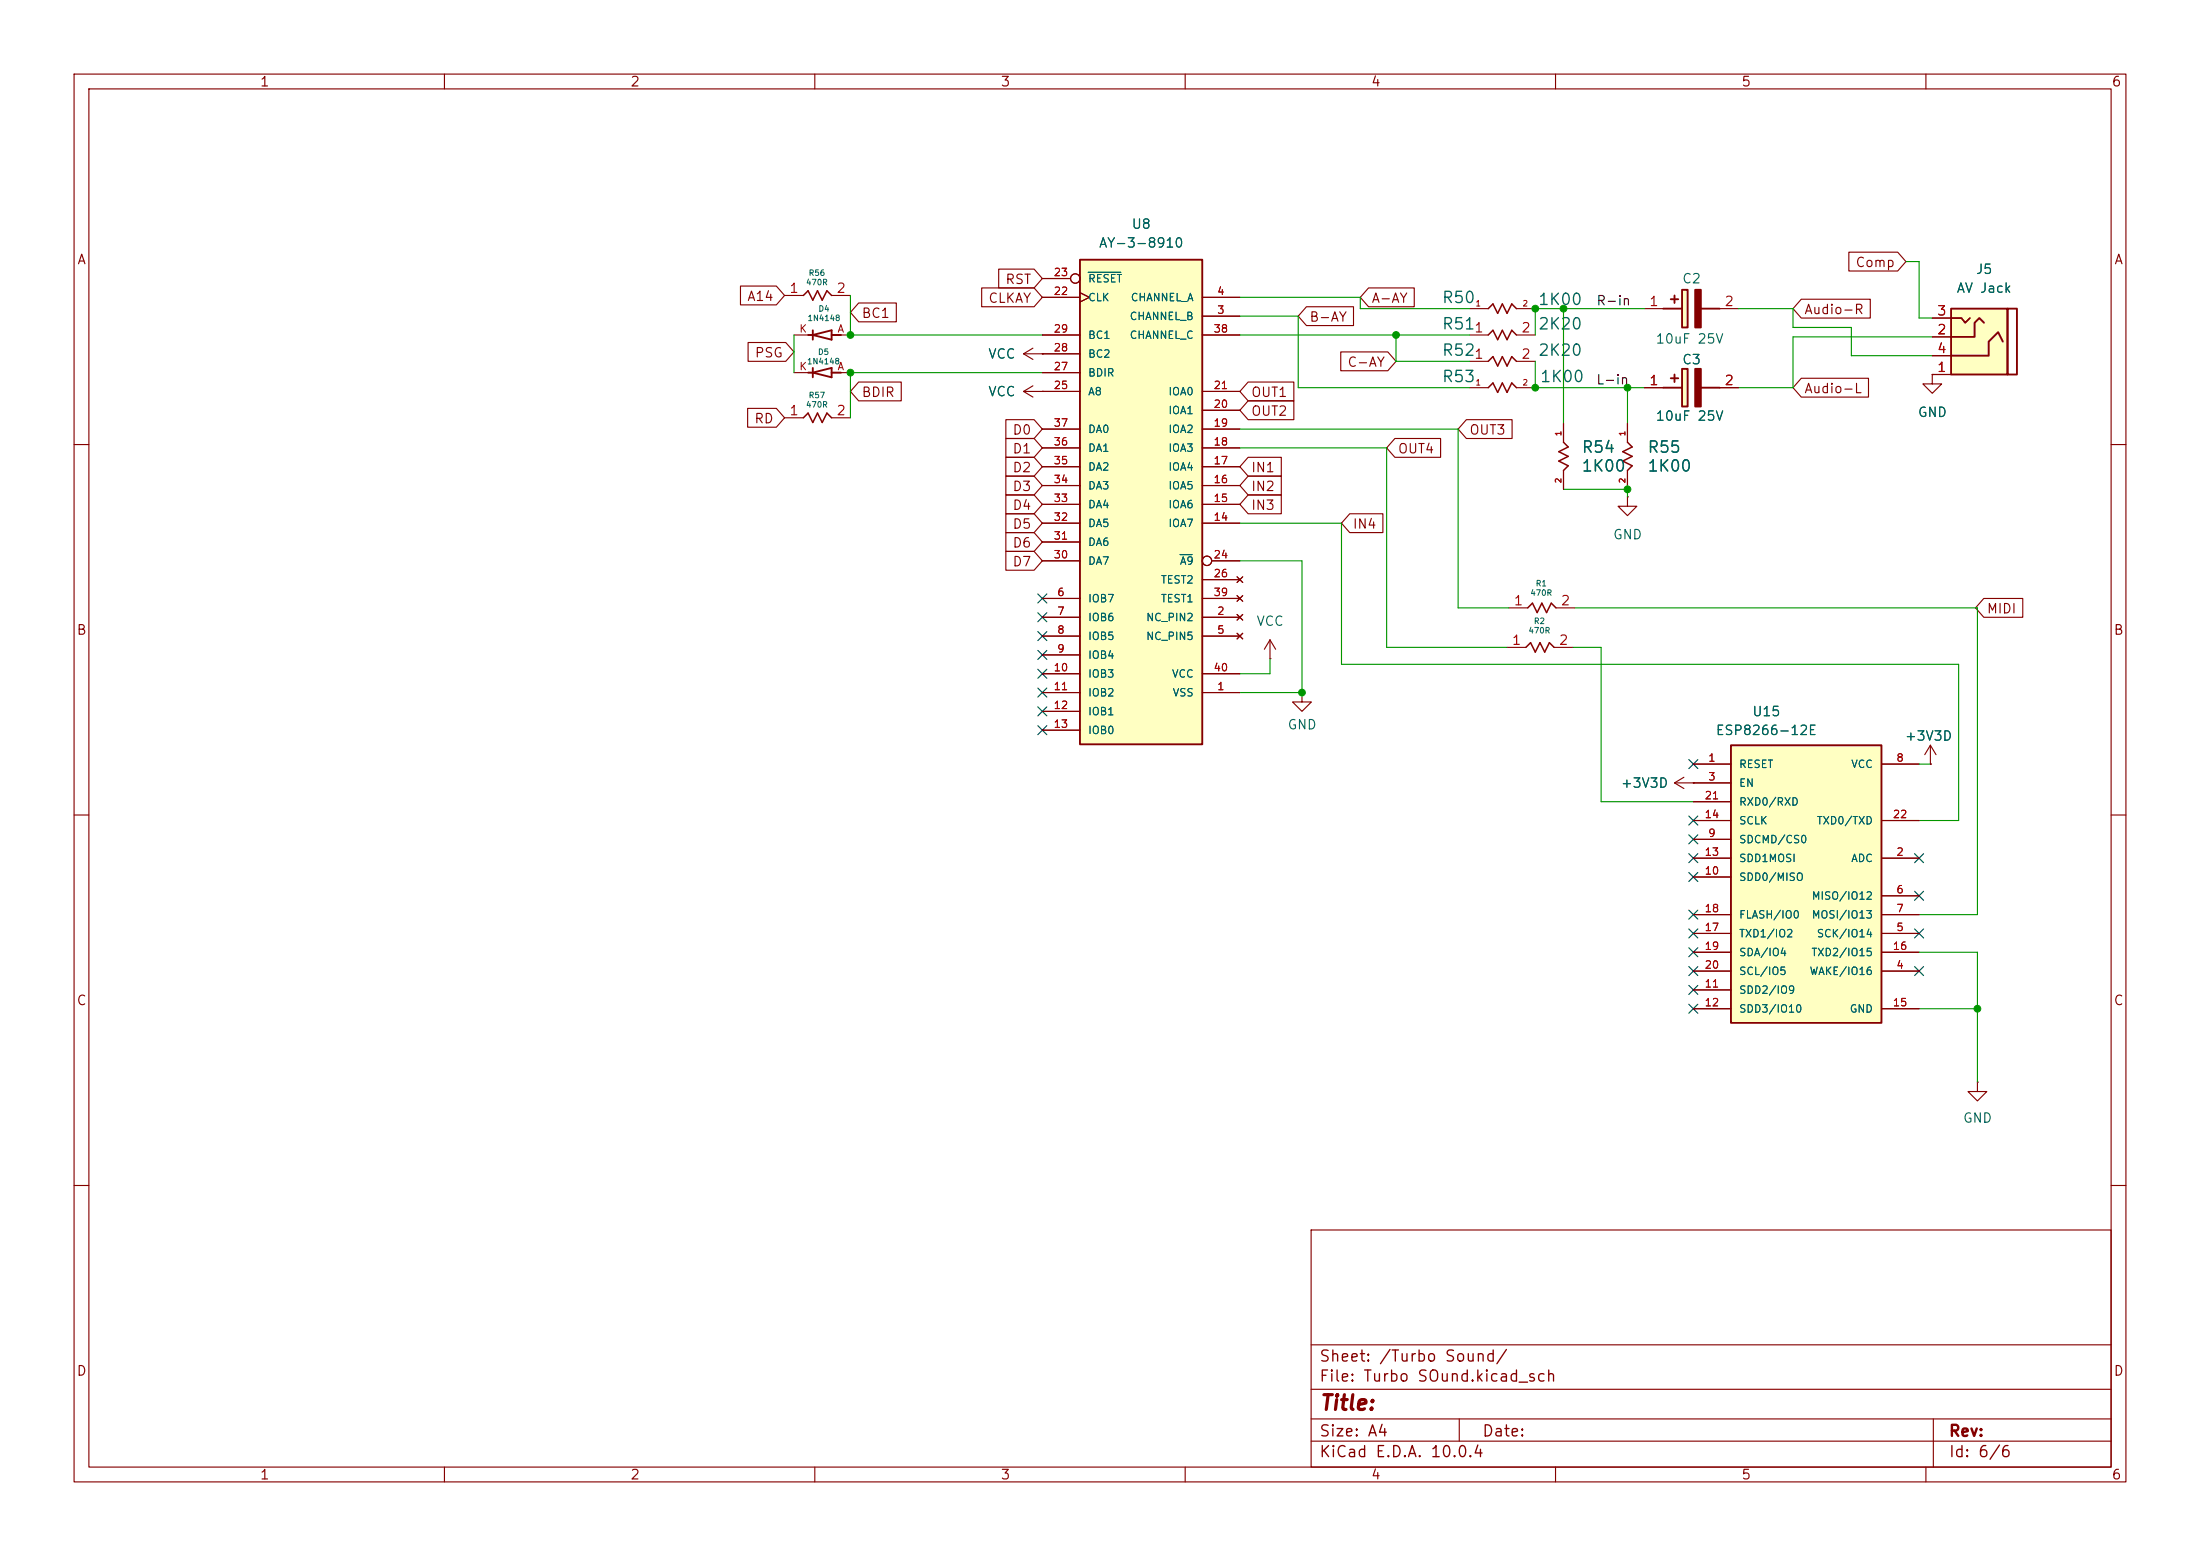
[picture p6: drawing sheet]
<svg xmlns="http://www.w3.org/2000/svg" width="297mm" height="210mm" viewBox="0 0 297 210" stroke-linecap="round" stroke-linejoin="round" font-family="sans-serif">
<g fill="none" stroke="#840000" stroke-width=".15">
<path d="M10 10h277v190h-277zM12 12h273v186h-273zM60 10v2M110 10v2M160 10v2M210 10v2M260 10v2M10 60h2M285 60h2M203.7 82h2.5M210.1 82h2.5M10 110h2"/>
<path d="M285 110h2M10 160h2M177 166h108v32h-108zM285 160h2M60 198v2M110 198v2M160 198v2M177 194.5h108M177 191.5h108M177 187.5h108M177 181.5h108M197 191.5v3"/>
<path d="M210 198v2M260 198v2M261 191.5v6.5"/>
</g>
<path d="M206.2 82l.7-.6 .6 1.3 .7-1.3 .6 1.3 .6-1.3 .7 .6" fill="none" stroke="#840000" stroke-width=".2"/>
<path d="M227.1 39.1h.7v5.1h-.7z" fill="#ffffc2"/>
<path d="M226.1 39.9v1M227.1 39.1h.7v5.1h-.7zM224.5 41.7h2.6M225.6 40.4h1M229.6 41.7h2.6" fill="none" stroke="#840000" stroke-width=".25"/>
<path d="M228.9 39.1h.7v5.1h-.7z" fill="#840000" stroke="#840000" stroke-width=".25"/>
<g fill="none" stroke="#840000" stroke-width=".15">
<path d="M105.9 39.9h2.6M112.3 39.9h2.5M105.9 56.4h2.6M112.3 56.4h2.5M211.1 57.2v2.5M222 41.7h2.5M232.2 41.7h2.5M260.9 50.5v1.3h1.2l-1.2 1.3-1.3-1.3h1.3M260.9 50.5h.1M211.1 63.5v2.5M171.4 88.9h.1M171.4 86.4l-.7 1.2"/>
<path d="M171.4 86.4l.8 1.2M171.4 86.4v2.5"/>
</g>
<path d="M108.5 39.9l.6-.7 .6 1.3 .7-1.3 .6 1.3 .6-1.3 .7 .7M108.5 56.4l.6-.6 .6 1.2 .7-1.2 .6 1.2 .6-1.2 .7 .6M211.1 59.7l.6 .6-1.3 .7 1.3 .6-1.3 .6 1.3 .7-.6 .6" fill="none" stroke="#840000" stroke-width=".2"/>
<path d="M227.1 49.8h.7v5.1h-.7z" fill="#ffffc2"/>
<path d="M224.5 52.3h2.6M225.6 51.1h1M226.1 50.5v1.1M227.1 49.8h.7v5.1h-.7zM229.6 52.3h2.6" fill="none" stroke="#840000" stroke-width=".25"/>
<path d="M228.9 49.8h.7v5.1h-.7z" fill="#840000" stroke="#840000" stroke-width=".25"/>
<path d="M222 52.3h2.5M232.2 52.3h2.5M219.7 67.1v1.2h1.3l-1.3 1.3-1.3-1.3h1.3M219.7 67.1h.1" fill="none" stroke="#840000" stroke-width=".15"/>
<path d="M263.4 41.7h7.6v8.8h-7.6z" fill="#ffffc2"/>
<g fill="none" stroke="#840000" stroke-width=".25">
<path d="M109.1 45.2h.6M109.1 50.3h.6M109.7 45.2l2.6-.6v1.2zM109.7 50.3l2.6-.6v1.2zM109.7 44.6v1.2M109.7 49.7v1.2M112.3 45.2h1.2M112.3 50.3h1.2M263.4 41.7h7.6v8.8h-7.6zM263.5 42.9h1.3l.5 .7 .6-.7M267.8 43.6l-.6-.7-.6 .7v1.9h-3.2M270.4 46.1l-.7-1.3-1.2 1.3v1.9h-5.1"/>
<path d="M271 41.7h1.3v8.8h-1.3z"/>
</g>
<g fill="none" stroke="#840000" stroke-width=".15">
<path d="M107.2 45.2h2.5M107.2 50.3h2.5M112.3 45.2h2.5M112.3 50.3h2.5M138.2 47.8l1.2 .7M138.2 47.8h2.5M138.2 52.8l1.2 .8M138.2 52.8h2.5M139.4 47l-1.2 .8M139.4 52.1l-1.2 .7M140.7 47.8h.1M140.7 52.8h.1"/>
<path d="M198.4 45.2h2.5M198.4 48.8h2.5M198.4 52.3h2.5M198.4 41.7h2.5M204.7 45.2h2.6M204.7 48.8h2.6M204.7 52.3h2.6M204.7 41.7h2.6M219.7 57.2v2.5M260.9 50.5h2.5M260.9 45.5h2.5M260.9 42.9h2.5"/>
<path d="M260.9 48h2.5M219.7 63.5v2.5M203.5 87.4h2.5M209.8 87.4h2.5M260.6 103.1h.1M260.6 100.6l-.8 1.3M260.6 100.6l.8 1.3M260.6 100.6v2.5"/>
</g>
<path d="M200.9 45.2l.6-.6 .7 1.2 .6-1.2 .7 1.2 .6-1.2 .6 .6M200.9 48.8l.6-.7 .7 1.3 .6-1.3 .7 1.3 .6-1.3 .6 .7M200.9 52.3l.6-.6 .7 1.3 .6-1.3 .7 1.3 .6-1.3 .6 .6M200.9 41.7l.6-.7 .7 1.3 .6-1.3 .7 1.3 .6-1.3 .6 .7M219.7 59.7l.6 .6-1.2 .7 1.2 .6-1.2 .6 1.2 .7-.6 .6M206 87.4l.6-.7 .7 1.3 .6-1.3 .6 1.3 .7-1.3 .6 .7" fill="none" stroke="#840000" stroke-width=".2"/>
<path d="M145.8 35.1h16.5v65.4h-16.5z" fill="#ffffc2"/>
<path d="M145.8 35.1h16.5v65.4h-16.5z" fill="none" stroke="#840000" stroke-width=".25"/>
<g fill="none" stroke="#840000" stroke-width=".15">
<path d="M140.7 37.6h3.8M145.8 39.5l1.3 .6-1.3 .7M140.7 40.1h5.1M140.7 57.9h5.1M140.7 52.8h5.1M140.7 45.2h5.1M140.7 50.3h5.1M140.7 47.8h5.1M162.3 42.7h5.1M162.3 40.1h5.1M162.3 57.9h5.1M162.3 55.4h5.1"/>
<path d="M162.3 52.8h5.1M162.3 45.2h5.1M140.7 70.6h5.1M140.7 68.1h5.1M140.7 65.5h5.1M140.7 63h5.1M140.7 60.5h5.1M140.7 75.7h5.1M140.7 73.2h5.1M162.3 70.6h5.1M162.3 68.1h5.1M162.3 65.5h5.1"/>
<path d="M162.3 63h5.1M162.3 60.5h5.1M162.3 78.2h5.1M163.6 75.7h3.8M167 77.9l.8 .7M167.8 77.9l-.8 .7M140.7 93.5h5.1M140.7 83.3h5.1M140.7 80.8h5.1M140.7 85.9h5.1M140.7 88.4h5.1M140.7 90.9h5.1"/>
<path d="M140.7 96h5.1M140.7 98.6h5.1M162.3 93.5h5.1M162.3 83.3h5.1M162.3 80.8h5.1M162.3 85.9h5.1M162.3 90.9h5.1M167 82.9l.8 .8M167 80.4l.8 .8M167 85.5l.8 .7M167.8 82.9l-.8 .8M167.8 80.4l-.8 .8"/>
<path d="M167.8 85.5l-.8 .7M175.8 93.5v1.2h1.2l-1.2 1.3-1.3-1.3h1.3M175.8 93.5h.1M267 146.1v1.2h1.2l-1.2 1.3-1.3-1.3h1.3M267 146.1h.1"/>
<circle cx="145.2" cy="37.6" r=".63"/>
<circle cx="162.9" cy="75.7" r=".63"/>
</g>
<path d="M146.9 36.8h4.4M159.3 74.9h1.6" fill="none" stroke="#006464" stroke-width=".15"/>
<path d="M233.7 100.6h20.3v37.4h-20.3z" fill="#ffffc2"/>
<path d="M233.7 100.6h20.3v37.4h-20.3z" fill="none" stroke="#840000" stroke-width=".25"/>
<g fill="none" stroke="#840000" stroke-width=".15">
<path d="M100 38.6h4.8l1.1 1.3-1.1 1.2h-4.8zM132.5 38.9h7.1l1.1 1.2-1.1 1.3h-7.1zM134.8 36.3h4.8l1.1 1.3-1.1 1.3h-4.8zM140.7 37.6h3.8M145.8 39.5l1.3 .6-1.3 .7M184.8 38.9h6.1v2.5h-6.1l-1.2-1.3zM249.6 34h6.6l1.1 1.3-1.1 1.3h-6.6zM100.9 55.1h3.9l1.1 1.3-1.1 1.3h-3.9zM101 46.2h5.1l1.1 1.3-1.1 1.3h-5.1zM115.9 40.9h5.1v2.5h-5.1l-1.1-1.2zM115.9 51.6h5.8v2.5h-5.8l-1.1-1.3zM135.8 59.2h3.8l1.1 1.3-1.1 1.2h-3.8z"/>
<path d="M135.8 56.6h3.8l1.1 1.3-1.1 1.3h-3.8zM140.7 47.8h.1M140.7 52.8h.1M140.7 40.1h5.1M140.7 57.9h5.1M140.7 52.8h5.1M140.7 45.2h5.1M140.7 50.3h5.1M140.7 47.8h5.1M162.3 42.7h5.1M162.3 40.1h5.1M162.3 57.9h5.1"/>
<path d="M162.3 55.4h5.1M162.3 52.8h5.1M162.3 45.2h5.1M168.5 51.6h6.2v2.5h-6.2l-1.1-1.3zM168.5 54.1h6.2v2.5h-6.2l-1.1-1.2zM176.4 41.4h6.3v2.5h-6.3l-1.1-1.2zM181 47.5h6.4l1.1 1.3-1.1 1.2h-6.4zM188.3 59.2h6.2v2.5h-6.2l-1.1-1.2zM198 56.6h6.1v2.6h-6.1l-1.2-1.3zM211.1 57.2v2.5M219.7 57.2v2.5M222 52.3h2.5"/>
<path d="M232.2 52.3h2.5M243.2 40.4h9.3v2.5h-9.3l-1.1-1.2zM243.2 51.1h9v2.5h-9l-1.1-1.3zM260.9 50.5h.1M260.9 50.5h2.5M260.9 45.5h2.5M260.9 42.9h2.5M260.9 48h2.5M135.8 64.3h3.8l1.1 1.2-1.1 1.3h-3.8zM135.8 61.7h3.8l1.1 1.3-1.1 1.3h-3.8zM135.8 66.8h3.8l1.1 1.3-1.1 1.2h-3.8zM135.8 71.9h3.8l1.1 1.3-1.1 1.2h-3.8z"/>
<path d="M135.8 69.3h3.8l1.1 1.3-1.1 1.3h-3.8zM135.8 74.4h3.8l1.1 1.3-1.1 1.3h-3.8zM140.7 70.6h5.1M140.7 68.1h5.1M140.7 65.5h5.1M140.7 63h5.1M140.7 60.5h5.1M140.7 75.7h5.1M140.7 73.2h5.1M162.3 70.6h5.1M162.3 68.1h5.1M162.3 65.5h5.1"/>
<path d="M162.3 63h5.1M162.3 60.5h5.1M162.3 78.2h5.1M163.6 75.7h3.8M167 77.9l.8 .7M167.8 77.9l-.8 .7M168.5 66.8h4.5v2.5h-4.5l-1.1-1.2zM168.5 61.7h4.5v2.6h-4.5l-1.1-1.3zM168.5 64.3h4.5v2.5h-4.5l-1.1-1.3zM182.2 69.3h4.5v2.6h-4.5l-1.1-1.3zM211.1 63.5v2.5M219.7 63.5v2.5"/>
<path d="M140.7 93.5h5.1M140.7 83.3h5.1M140.7 80.8h5.1M140.7 85.9h5.1M140.7 88.4h5.1M140.7 90.9h5.1M140.7 96h5.1M140.7 98.6h5.1M162.3 93.5h5.1M162.3 83.3h5.1M162.3 80.8h5.1M162.3 85.9h5.1"/>
<path d="M162.3 90.9h5.1M167 82.9l.8 .8M167 80.4l.8 .8M167 85.5l.8 .7M167.8 82.9l-.8 .8M167.8 80.4l-.8 .8M167.8 85.5l-.8 .7M267.8 80.8h5.3v2.5h-5.3l-1.1-1.3zM226.1 105.7h7.6M226.1 105.7l1.2 .7M227.3 104.9l-1.2 .8M228.6 105.7h.1"/>
<path d="M228.6 115.8h5.1M228.6 103.1h5.1M228.6 113.3h5.1M228.6 118.4h5.1M228.6 110.7h5.1M228.6 108.2h5.1M254 115.8h5.1M254 103.1h5.1M254 110.7h5.1M260.6 103.1h.1M228.6 131.1h5.1M228.6 123.4h5.1"/>
<path d="M228.6 133.6h5.1M228.6 136.1h5.1M228.6 128.5h5.1M228.6 126h5.1M254 131.1h5.1M254 120.9h5.1M254 123.4h5.1M254 136.1h5.1M254 128.5h5.1M254 126h5.1"/>
<circle cx="145.2" cy="37.6" r=".63"/>
<circle cx="162.9" cy="75.7" r=".63"/>
</g>
<g fill="none" stroke="#009600" stroke-width=".15">
<path d="M114.8 39.9v5.3h25.9M257.3 35.3h1.8v7.6h1.8M107.2 45.2v5.1M140.7 50.3h-25.9v6.1M167.4 40.1h16.2v1.6h14.8M167.4 57.9h29.4v24.1h6.9M167.4 42.7h7.9v9.6h23.1M167.4 45.2h31M188.5 45.2v3.6h9.9M207.3 48.8v3.5h14.7M211.1 41.4v15.8M219.7 52.3v4.9"/>
<path d="M222 41.7h-14.7v3.5M234.7 41.7h7.4v2.5h7.8v3.8h11M260.9 45.5h-18.8v6.8h-7.4M167.4 60.5h19.8v26.9h16.3M167.4 75.7h8.4v17.8h-8.4M167.4 70.6h13.7v19.1h83.3v21h-5.3M211.1 66h8.6v1.1M171.4 88.9v2h-4M212.3 87.4h3.9v20.8h12.4M212.6 82h54.4v41.4h-7.9M259.1 103.1h1.5M259.1 128.5h7.9v17.6"/>
<path d="M259.1 136.1h7.9"/>
</g>
<g fill="none" stroke="#000084" stroke-width=".15">
<path d="M140.1 85.2l1.2 1.3M140.1 95.4l1.2 1.2M140.1 87.8l1.2 1.2M140.1 92.9l1.2 1.2M140.1 97.9l1.2 1.3M140.1 90.3l1.2 1.2M140.1 80.2l1.2 1.2M140.1 82.7l1.2 1.2M141.3 85.2l-1.2 1.3M141.3 95.4l-1.2 1.2M141.3 87.8l-1.2 1.2M141.3 92.9l-1.2 1.2"/>
<path d="M141.3 97.9l-1.2 1.3M141.3 90.3l-1.2 1.2M141.3 80.2l-1.2 1.2M141.3 82.7l-1.2 1.2M228 112.7l1.2 1.2M228 110.1l1.2 1.3M228 117.8l1.2 1.2M228 115.2l1.2 1.2M228 102.5l1.2 1.2M229.2 112.7l-1.2 1.2M229.2 110.1l-1.2 1.3M229.2 117.8l-1.2 1.2"/>
<path d="M229.2 115.2l-1.2 1.2M229.2 102.5l-1.2 1.2M258.5 115.2l1.2 1.2M259.7 115.2l-1.2 1.2M228 130.5l1.2 1.2M228 127.9l1.2 1.2M228 122.8l1.2 1.3M228 125.4l1.2 1.2M228 135.5l1.2 1.3M228 133l1.2 1.2M229.2 130.5l-1.2 1.2M229.2 127.9l-1.2 1.2"/>
<path d="M229.2 122.8l-1.2 1.3M229.2 125.4l-1.2 1.2M229.2 135.5l-1.2 1.3M229.2 133l-1.2 1.2M258.5 125.4l1.2 1.2M258.5 120.3l1.2 1.2M258.5 130.5l1.2 1.2M259.7 125.4l-1.2 1.2M259.7 120.3l-1.2 1.2M259.7 130.5l-1.2 1.2"/>
</g>
<path d="M146.9 36.8h4.4M159.3 74.9h1.6" fill="none" stroke="#006464" stroke-width=".15"/>
<g fill="#009600" stroke="#009600" stroke-width=".14">
<circle cx="219.7" cy="52.3" r=".46"/>
<circle cx="219.7" cy="66" r=".46"/>
<circle cx="207.3" cy="52.3" r=".46"/>
<circle cx="207.3" cy="41.7" r=".46"/>
<circle cx="211.1" cy="41.7" r=".46"/>
<circle cx="188.5" cy="45.2" r=".46"/>
<circle cx="175.8" cy="93.5" r=".46"/>
<circle cx="114.8" cy="50.3" r=".46"/>
<circle cx="114.8" cy="45.2" r=".46"/>
<circle cx="267" cy="136.1" r=".46"/>
</g>
<text font-size="2" fill="#840000" x="178" y="190.8">Title:</text>
<g font-size="1.5" fill="#006464">
<text x="194.6" y="41.3">R50</text>
<text x="207.6" y="41.6">1K00</text>
<text x="194.6" y="44.9">R51</text>
<text x="207.6" y="44.9">2K20</text>
<text x="194.6" y="48.4">R52</text>
<text x="194.6" y="52">R53</text>
<text x="207.6" y="48.4">2K20</text>
<text x="207.8" y="52">1K00</text>
<text x="213.4" y="61.5">R54</text>
<text x="213.4" y="64">1K00</text>
<text x="222.3" y="61.5">R55</text>
<text x="222.3" y="64">1K00</text>
</g>
<g font-size="1.5" fill="#840000">
<text x="178" y="184.2">Sheet: /Turbo Sound/</text>
<text x="178" y="186.9">File: Turbo SOund.kicad_sch</text>
<text x="178" y="197.1">KiCad E.D.A. 10.0.4</text>
<text x="178" y="194.3">Size: A4</text>
<text x="200" y="194.3">Date:</text>
<text x="263" y="194.3">Rev:</text>
<text x="263" y="197.1">Id: 6/6</text>
</g>
<g font-size="1.3" fill="#840000">
<text x="35" y="12">1</text>
<text x="85" y="12">2</text>
<text x="135" y="12">3</text>
<text x="185" y="12">4</text>
<text x="235" y="12">5</text>
<text x="285" y="12">6</text>
<text x="10.3" y="36">A</text>
<text x="285.3" y="36">A</text>
<text x="100.8" y="40.9">A14</text>
<text x="133.3" y="41.2">CLKAY</text>
<text x="135.6" y="38.7">RST</text>
<text x="185.1" y="41.2">A-AY</text>
<text x="250.4" y="36.4">Comp</text>
<text x="116.2" y="43.2">BC1</text>
<text x="176.7" y="43.7">B-AY</text>
<text x="243.5" y="42.7">Audio-R</text>
<text x="101.8" y="48.6">PSG</text>
<text x="116.2" y="53.9">BDIR</text>
<text x="168.8" y="53.9">OUT1</text>
<text x="181.8" y="49.8">C-AY</text>
<text x="243.5" y="53.4">Audio-L</text>
<text x="101.7" y="57.5">RD</text>
<text x="136.6" y="59">D0</text>
<text x="168.8" y="56.4">OUT2</text>
<text x="198.3" y="59">OUT3</text>
<text x="136.6" y="61.5">D1</text>
<text x="136.6" y="64.1">D2</text>
<text x="168.8" y="64.1">IN1</text>
<text x="188.6" y="61.5">OUT4</text>
<text x="136.6" y="66.6">D3</text>
<text x="136.6" y="69.1">D4</text>
<text x="136.6" y="71.7">D5</text>
<text x="168.8" y="69.1">IN3</text>
<text x="168.8" y="66.6">IN2</text>
<text x="182.5" y="71.7">IN4</text>
<text x="136.6" y="74.2">D6</text>
<text x="136.6" y="76.8">D7</text>
<text x="268.1" y="83.1">MIDI</text>
<text x="10.3" y="86">B</text>
<text x="285.3" y="86">B</text>
<text x="10.3" y="136">C</text>
<text x="285.3" y="136">C</text>
<text x="10.3" y="186">D</text>
<text x="285.3" y="186">D</text>
<text x="35" y="200">1</text>
<text x="85" y="200">2</text>
<text x="135" y="200">3</text>
<text x="185" y="200">4</text>
<text x="235" y="200">5</text>
<text x="285" y="200">6</text>
</g>
<g font-size="1.3" fill="#006464">
<text x="148.3" y="33.7">AY-3-8910</text>
<text x="152.7" y="31.2">U8</text>
<text x="227" y="38.6">C2</text>
<text x="264.1" y="39.8">AV Jack</text>
<text x="266.7" y="37.3">J5</text>
<text x="223.4" y="46.7">10uF 25V</text>
<text x="133.3" y="48.7">VCC</text>
<text x="133.3" y="53.8">VCC</text>
<text x="227" y="49.5">C3</text>
<text x="223.4" y="57.1">10uF 25V</text>
<text x="258.8" y="56.6">GND</text>
<text x="217.7" y="73.1">GND</text>
<text x="169.5" y="84.8">VCC</text>
<text x="173.7" y="98.8">GND</text>
<text x="231.5" y="99.5">ESP8266-12E</text>
<text x="236.5" y="97">U15</text>
<text x="257.1" y="100.3">+3V3D</text>
<text x="218.7" y="106.6">+3V3D</text>
<text x="264.9" y="151.8">GND</text>
</g>
<g font-size="1.3" fill="#a90000">
<text x="106.5" y="39.9">1</text>
<text x="112.8" y="39.9">2</text>
<text x="222.6" y="41.6">1</text>
<text x="232.7" y="41.6">2</text>
<text x="198.9" y="45.2">1</text>
<text x="205.3" y="45.2">2</text>
<text x="261.4" y="45.4">2</text>
<text x="261.4" y="42.9">3</text>
<text x="261.4" y="48">4</text>
<text x="198.9" y="48.7">1</text>
<text x="205.3" y="48.7">2</text>
<text x="222.6" y="52.3">1</text>
<text x="232.7" y="52.3">2</text>
<text x="261.4" y="50.5">1</text>
<text x="106.5" y="56.4">1</text>
<text x="112.8" y="56.4">2</text>
<text x="204.3" y="82">1</text>
<text x="210.6" y="82">2</text>
<text x="204" y="87.4">1</text>
<text x="210.4" y="87.4">2</text>
</g>
<g font-size="1.3" fill="#0f0f0f">
<text x="215.4" y="41.5">R-in</text>
<text x="215.4" y="52.2">L-in</text>
</g>
<g font-size="1" fill="#a90000">
<text x="142.2" y="40.1">22</text>
<text x="142.2" y="37.5">23</text>
<text x="164.2" y="40.1">4</text>
<text x="107.8" y="45.1">K</text>
<text x="113" y="45.1">A</text>
<text x="142.2" y="47.7">28</text>
<text x="142.2" y="45.1">29</text>
<text x="163.8" y="45.1">38</text>
<text x="164.2" y="42.6">3</text>
<text x="107.8" y="50.2">K</text>
<text x="113" y="50.2">A</text>
<text x="142.2" y="52.8">25</text>
<text x="142.2" y="50.2">27</text>
<text x="163.8" y="52.8">21</text>
<text x="142.2" y="57.8">37</text>
<text x="163.8" y="57.8">19</text>
<text x="163.8" y="55.3">20</text>
<text x="142.2" y="65.5">34</text>
<text x="142.2" y="62.9">35</text>
<text x="142.2" y="60.4">36</text>
<text x="163.8" y="65.5">16</text>
<text x="163.8" y="62.9">17</text>
<text x="163.8" y="60.4">18</text>
<text x="142.2" y="70.5">32</text>
<text x="142.2" y="68">33</text>
<text x="163.8" y="70.5">14</text>
<text x="163.8" y="68">15</text>
<text x="142.2" y="75.6">30</text>
<text x="142.2" y="73.1">31</text>
<text x="163.8" y="75.6">24</text>
<text x="142.6" y="80.7">6</text>
<text x="142.6" y="83.2">7</text>
<text x="163.8" y="78.2">26</text>
<text x="163.8" y="80.7">39</text>
<text x="164.2" y="83.2">2</text>
<text x="142.6" y="85.8">8</text>
<text x="142.6" y="88.3">9</text>
<text x="164.2" y="85.8">5</text>
<text x="142.2" y="90.9">10</text>
<text x="142.2" y="93.4">11</text>
<text x="142.2" y="95.9">12</text>
<text x="163.8" y="90.9">40</text>
<text x="164.2" y="93.4">1</text>
<text x="142.2" y="98.5">13</text>
<text x="230.5" y="105.6">3</text>
<text x="230.5" y="103.1">1</text>
<text x="255.9" y="103.1">8</text>
<text x="230" y="110.7">14</text>
<text x="230" y="108.1">21</text>
<text x="230.5" y="113.2">9</text>
<text x="255.4" y="110.7">22</text>
<text x="230" y="118.3">10</text>
<text x="230" y="115.8">13</text>
<text x="255.9" y="115.8">2</text>
<text x="230" y="125.9">17</text>
<text x="230" y="123.4">18</text>
<text x="255.9" y="120.8">6</text>
<text x="255.9" y="123.4">7</text>
<text x="255.9" y="125.9">5</text>
<text x="230" y="128.5">19</text>
<text x="230" y="131">20</text>
<text x="255.4" y="128.5">16</text>
<text x="255.9" y="131">4</text>
<text x="230" y="133.5">11</text>
<text x="230" y="136.1">12</text>
<text x="255.4" y="136.1">15</text>
</g>
<g font-size="1" fill="#006464">
<text x="146.8" y="40.9">CLK</text>
<text x="146.8" y="38.4">RESET</text>
<text x="152.6" y="40.9">CHANNEL_A</text>
<text x="146.8" y="46">BC1</text>
<text x="152.4" y="43.4">CHANNEL_B</text>
<text x="152.4" y="46">CHANNEL_C</text>
<text x="146.8" y="53.6">A8</text>
<text x="146.8" y="51.1">BDIR</text>
<text x="146.8" y="48.5">BC2</text>
<text x="157.6" y="53.6">IOA0</text>
<text x="146.8" y="58.7">DA0</text>
<text x="157.6" y="58.7">IOA2</text>
<text x="157.6" y="56.1">IOA1</text>
<text x="146.8" y="63.8">DA2</text>
<text x="146.8" y="61.2">DA1</text>
<text x="157.6" y="63.8">IOA4</text>
<text x="157.6" y="61.2">IOA3</text>
<text x="146.8" y="71.4">DA5</text>
<text x="146.8" y="68.8">DA4</text>
<text x="146.8" y="66.3">DA3</text>
<text x="157.6" y="71.4">IOA7</text>
<text x="157.6" y="68.8">IOA6</text>
<text x="157.6" y="66.3">IOA5</text>
<text x="146.8" y="76.5">DA7</text>
<text x="146.8" y="73.9">DA6</text>
<text x="159.2" y="76.5">A9</text>
<text x="146.8" y="81.5">IOB7</text>
<text x="156.6" y="79">TEST2</text>
<text x="156.6" y="81.5">TEST1</text>
<text x="146.8" y="84.1">IOB6</text>
<text x="146.8" y="86.6">IOB5</text>
<text x="146.8" y="89.2">IOB4</text>
<text x="154.6" y="84.1">NC_PIN2</text>
<text x="154.6" y="86.6">NC_PIN5</text>
<text x="146.8" y="91.7">IOB3</text>
<text x="146.8" y="94.2">IOB2</text>
<text x="158.1" y="91.7">VCC</text>
<text x="158.2" y="94.2">VSS</text>
<text x="146.8" y="96.8">IOB1</text>
<text x="146.8" y="99.3">IOB0</text>
<text x="234.7" y="106.4">EN</text>
<text x="234.7" y="103.9">RESET</text>
<text x="249.8" y="103.9">VCC</text>
<text x="234.7" y="111.5">SCLK</text>
<text x="234.7" y="109">RXD0/RXD</text>
<text x="245.2" y="111.5">TXD0/TXD</text>
<text x="234.7" y="114.1">SDCMD/CS0</text>
<text x="234.7" y="119.1">SDD0/MISO</text>
<text x="234.7" y="116.6">SDD1MOSI</text>
<text x="249.8" y="116.6">ADC</text>
<text x="234.7" y="124.2">FLASH/IO0</text>
<text x="244.5" y="121.7">MISO/IO12</text>
<text x="244.5" y="124.2">MOSI/IO13</text>
<text x="234.7" y="126.8">TXD1/IO2</text>
<text x="234.7" y="129.3">SDA/IO4</text>
<text x="234.7" y="131.8">SCL/IO5</text>
<text x="244.2" y="131.8">WAKE/IO16</text>
<text x="244.5" y="129.3">TXD2/IO15</text>
<text x="245.2" y="126.8">SCK/IO14</text>
<text x="234.7" y="134.4">SDD2/IO9</text>
<text x="234.7" y="136.9">SDD3/IO10</text>
<text x="249.6" y="136.9">GND</text>
</g>
<g font-size=".8" fill="#006464">
<text x="108.7" y="38.7">470R</text>
<text x="109.1" y="37.4">R56</text>
<text x="108.9" y="43.5">1N4148</text>
<text x="110.4" y="42.2">D4</text>
<text x="108.9" y="49.4">1N4148</text>
<text x="109.1" y="53.9">R57</text>
<text x="110.4" y="48.1">D5</text>
<text x="108.7" y="55.2">470R</text>
<text x="206.5" y="80.6">470R</text>
<text x="207.3" y="79.3">R1</text>
<text x="206.3" y="85.7">470R</text>
<text x="207" y="84.4">R2</text>
</g>
<g font-size=".8" fill="#a90000">
<text x="199.1" y="41.5">1</text>
<text x="205.5" y="41.5">2</text>
<text x="199.1" y="52.2">1</text>
<text x="205.5" y="52.2">2</text>
<text x="211" y="58.9" transform="rotate(-90 211 58.9)">1</text>
<text x="219.6" y="58.9" transform="rotate(-90 219.6 58.9)">1</text>
<text x="211" y="65.3" transform="rotate(-90 211 65.3)">2</text>
<text x="219.6" y="65.3" transform="rotate(-90 219.6 65.3)">2</text>
</g>
</svg>
